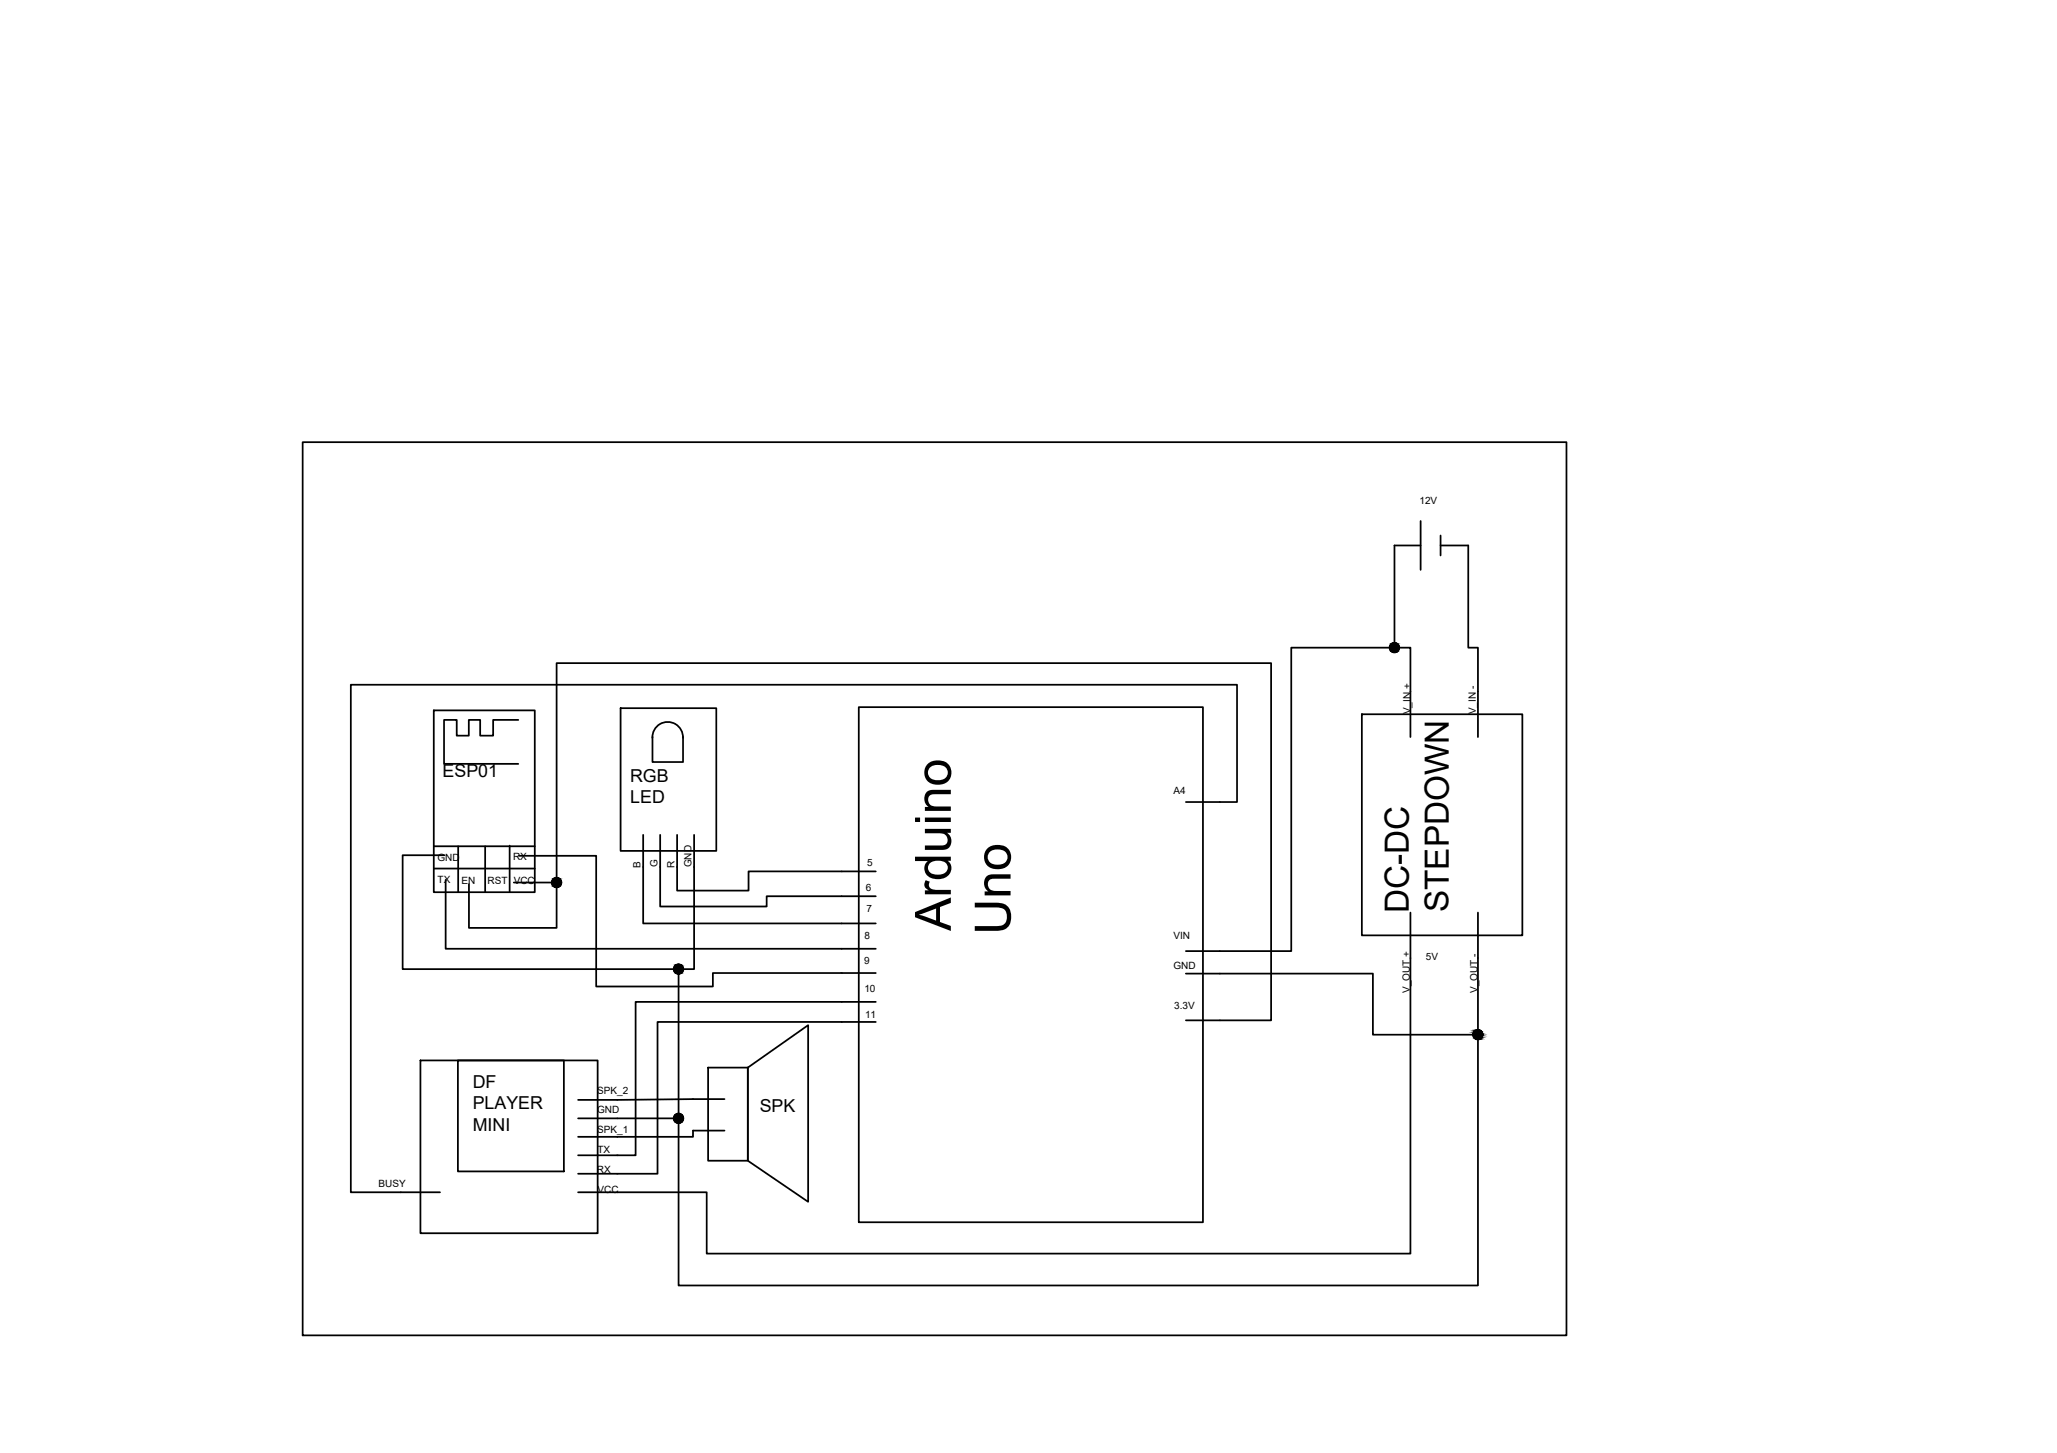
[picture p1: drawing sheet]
<svg xmlns="http://www.w3.org/2000/svg" width="297mm" height="210mm" viewBox="0 0 297 210" stroke-linecap="round" stroke-linejoin="round" font-family="sans-serif">
<!-- layer: 0 -->
<g fill="none" stroke="#000" stroke-width=".25">
<path d="M201.4 78.8h3.7M205.1 75.3v7M208 77.4v2.8M208 78.8h4M203.7 99.9v6.6M213.4 99.9v6.6M62.6 102.6h14.6v26.3h-14.6zM74.8 104h-3.6v2.3h-1.9v-2.3h-1.6v2.3h-1.7v-2.3h-1.9v6.3h10.7M89.6 102.3h13.8v20.6h-13.8zM94.2 106.6a2.21 2.21 0 0 1 2.2-2.3 2.21 2.21 0 0 1 2.2 2.3M94.2 106.4v3.7h4.4v-3.7M124 102.2h49.7v74.4h-49.7z"/>
<path d="M171.2 115.9h5M196.7 103.2h23.1v31.9h-23.1zM62.6 122.3h14.6M62.6 125.5h14.6M66.2 122.3v6.6M70.1 122.3v6.6M73.6 122.2v6.6M92.9 120.6v4.6M95.3 120.6v4.6M97.8 120.6v4.6M100.2 120.6v4.6M121.5 125.9h5"/>
<path d="M121.5 129.5h5M121.5 133.4h5M121.5 137.1h5M171.2 137.4h5M203.7 131.8v6.6M213.4 131.8v6.6M60.7 153.2h25.6v25h-25.6zM66.1 153.2h15.3v16h-15.3zM83.5 158.9h5.6M100.1 158.8h4.5M102.3 154.2h5.7v13.5h-5.7zM108 154.2l8.7-6.1v25.5l-8.7-5.9z"/>
<path d="M121.5 140.6h5M121.5 144.7h5M121.5 147.6h5M171.2 140.6h5M171.2 147.4h5M57.9 172.2h5.6M83.5 172.2h5.6M83.5 169.6h5.6M83.5 166.9h5.6M83.5 164.2h5.6M83.5 161.6h5.6M100.1 163.3h4.5"/>
</g>
<!-- layer: WIRE -->
<g fill="none" stroke="#000" stroke-width=".25">
<path d="M201.4 78.8v14.8h2.3v6.3M212 78.8v14.8h1.4v6.3M201.4 93.6h-14.9v43.8h-10.3M176.2 115.9h2.4v-17h-127.9v73.3h7.2M64.2 123.5h-6.1v16.5h39.9M64.4 127.1v10h57.1M74.2 127.5h6.2v-31.7h103.2v51.6h-7.4M75 123.6h11.1v18.9h16.8v-1.9h18.6M80.4 127.5v6.5h-12.7v-6.3M92.9 125.2v8.2h28.6M95.3 125.2v5.8h15.4v-1.5h10.8M97.8 125.2v3.5h10.3v-2.8h13.4"/>
<path d="M100.2 125.2v14.8h-2.2v21.6M203.7 138.4v42.7h-101.6v-8.9h-13M213.4 138.4v47.3h-115.4v-24.1h-8.9M100.1 158.8l-11 .1M121.5 144.7h-29.7v22.2h-2.7M121.5 147.6h-26.5v22h-5.9M176.2 140.6h22.1v8.9h15.1M100.1 163.3v.9h-11"/>
<circle cx="201.4" cy="93.6" r=".69"/>
<circle cx="80.4" cy="127.5" r=".69"/>
<circle cx="98" cy="140" r=".69"/>
<circle cx="213.4" cy="149.5" r=".69"/>
<circle cx="98" cy="161.6" r=".69"/>
</g>
<g fill="#000" stroke="#000" stroke-width=".14">
<path d="M201.2 94.2h.3zM201.3 92.9h.1zM80.2 128.2h.3zM80.3 126.8h.2zM97.9 139.3h.2zM97.8 140.7h.3zM213.2 150.1l.2 .1zM213.4 150.1h.3zM97.8 162.2h.3zM97.9 160.9h.2z"/>
<path d="M201.2 94.2h.2zM201.3 94.2h.1z"/>
<path d="M201.3 92.9h.2zM201.2 92.9h.3z"/>
<path d="M201.2 92.9h.4zM201.1 92.9h.5z"/>
<path d="M201.1 92.9h.6zM201.1 92.9h.6z"/>
<path d="M201.1 94.2h.5zM201.1 94.2h.4z"/>
<path d="M201.1 92.9l.6 .1zM201 93h.7z"/>
<path d="M201.1 94.2h.6zM201.1 94.2h.5z"/>
<path d="M201 93h.8zM201 93h.8z"/>
<path d="M201 94.2h.7zM201 94.2h.7z"/>
<path d="M201 93h.8zM200.9 93h.9z"/>
<path d="M201 94.1h.8zM201 94.1l.7 .1z"/>
<path d="M200.9 93l1 .1zM200.9 93l1 .1z"/>
<path d="M200.9 94.1h.9zM200.9 94.1h.9z"/>
<path d="M200.9 93.1h1zM200.8 93.1h1.1z"/>
<path d="M200.9 94h1zM200.9 94l.9 .1z"/>
<path d="M200.8 93.1l1.1 .1zM200.8 93.1l1.1 .1z"/>
<path d="M200.8 94h1.1zM200.8 94h1.1z"/>
<path d="M200.8 93.2h1.2zM200.8 93.2h1.2z"/>
<path d="M200.8 93.9h1.1zM200.8 93.9l1.1 .1z"/>
<path d="M200.8 93.2l1.2 .1zM200.8 93.2l1.2 .1z"/>
<path d="M200.8 93.9h1.2zM200.8 93.9h1.1z"/>
<path d="M200.7 93.3l1.3 .1zM200.7 93.3l1.3 .1z"/>
<path d="M200.7 93.8h1.3zM200.7 93.8l1.3 .1z"/>
<path d="M200.7 93.4h1.3zM200.7 93.4h1.3z"/>
<path d="M200.7 93.8h1.3zM200.7 93.8h1.3z"/>
<path d="M200.7 93.4l1.3 .1zM200.7 93.4l1.3 .1z"/>
<path d="M200.7 93.5l1.4 .1-.1-.1zM200.7 93.5l1.4 .1h-1.4z"/>
<path d="M200.7 93.6l1.3 .1zM200.7 93.6l1.3 .1z"/>
<path d="M200.7 93.7h1.3zM200.7 93.7l1.3 .1z"/>
<path d="M200.7 93.6h1.4zM200.7 93.6h1.3z"/>
<path d="M80.2 128.2h.3zM80.3 128.2h.2z"/>
<path d="M80.3 126.8h.2zM80.2 126.8h.3z"/>
<path d="M80.2 126.8h.4zM80.1 126.8h.5z"/>
<path d="M80.1 126.8l.6 .1zM80.1 126.9h.6z"/>
<path d="M80.1 128.2h.5zM80.1 128.2h.4z"/>
<path d="M80.1 126.9h.6zM80 126.9h.7z"/>
<path d="M80.1 128.1h.6zM80.1 128.1l.5 .1z"/>
<path d="M80 126.9h.8zM80 126.9h.8z"/>
<path d="M80 128.1h.7zM80 128.1h.7z"/>
<path d="M80 126.9l.8 .1zM79.9 127h.9z"/>
<path d="M80 128.1h.8zM80 128.1h.7z"/>
<path d="M79.9 127h1zM79.9 127h1z"/>
<path d="M79.9 128h.9zM79.9 128l.9 .1z"/>
<path d="M79.9 127l1 .1zM79.9 127l1 .1h-1.1z"/>
<path d="M79.9 128h1zM79.9 128h.9z"/>
<path d="M79.8 127.1h1.1zM79.8 127.1h1.1z"/>
<path d="M79.8 127.9h1.1zM79.8 127.9l1.1 .1z"/>
<path d="M79.8 127.1l1.2 .1zM79.8 127.1l1.2 .1z"/>
<path d="M79.8 127.9h1.1zM79.8 127.9h1.1z"/>
<path d="M79.8 127.2h1.2zM79.8 127.2h1.2z"/>
<path d="M79.8 127.8h1.2zM79.8 127.8l1.1 .1z"/>
<path d="M79.7 127.2l1.3 .1zM79.7 127.2l1.3 .1z"/>
<path d="M79.7 127.7h1.3zM79.7 127.7l1.3 .1z"/>
<path d="M79.7 127.3l1.4 .1zM79.7 127.3l1.4 .1z"/>
<path d="M79.7 127.7h1.3zM79.7 127.7h1.3z"/>
<path d="M79.7 127.4h1.4zM79.7 127.4h1.4z"/>
<path d="M79.7 127.4l1.4 .1zM79.7 127.4l1.4 .1z"/>
<path d="M79.7 127.6h1.4zM79.7 127.6h1.4h-1.4z"/>
<path d="M79.7 127.6h1.4zM79.7 127.6l1.3 .1z"/>
<path d="M79.7 127.5h1.4zM79.7 127.5l1.4 .1z"/>
<path d="M97.9 139.3h.2zM97.8 139.3h.3z"/>
<path d="M97.8 139.3h.4zM97.8 139.3h.4z"/>
<path d="M97.8 139.3l.5 .1zM97.7 139.4h.6z"/>
<path d="M97.7 139.4h.6zM97.6 139.4h.7z"/>
<path d="M97.6 139.4h.8zM97.6 139.4h.8z"/>
<path d="M97.6 139.4l.8 .1zM97.5 139.5h.9z"/>
<path d="M97.5 139.5h1zM97.5 139.5h1z"/>
<path d="M97.5 139.5l1 .1zM97.4 139.6h1.1z"/>
<path d="M97.4 139.6h1.2zM97.4 139.6h1.2z"/>
<path d="M97.4 139.6l1.2 .1zM97.4 139.6l1.2 .1z"/>
<path d="M97.4 139.7h1.2zM97.4 139.7h1.2z"/>
<path d="M97.3 139.7l1.3 .1zM97.3 139.7l1.3 .1z"/>
<path d="M97.3 139.8l1.4 .1zM97.3 139.8l1.4 .1z"/>
<path d="M97.3 139.9h1.4zM97.3 139.9h1.4h-1.4z"/>
<path d="M97.3 139.9l1.4 .1zM97.3 139.9l1.4 .1z"/>
<path d="M97.8 140.7h.3zM97.9 140.7h.2z"/>
<path d="M97.8 140.6h.4zM97.8 140.6l.3 .1z"/>
<path d="M97.7 140.6h.6zM97.7 140.6h.5z"/>
<path d="M97.6 140.6h.7zM97.6 140.6h.7z"/>
<path d="M97.6 140.6h.8zM97.6 140.6h.7z"/>
<path d="M97.5 140.5h.9zM97.5 140.5l.9 .1z"/>
<path d="M97.5 140.5h1zM97.5 140.5h.9z"/>
<path d="M97.4 140.4h1.1zM97.4 140.4l1.1 .1z"/>
<path d="M97.4 140.4h1.2zM97.4 140.4h1.1z"/>
<path d="M97.4 140.3h1.2zM97.4 140.3l1.2 .1z"/>
<path d="M97.3 140.3h1.3zM97.3 140.3h1.3z"/>
<path d="M97.3 140.2h1.3zM97.3 140.2l1.3 .1z"/>
<path d="M97.3 140.1h1.4zM97.3 140.1h1.4z"/>
<path d="M97.3 140.1h1.4zM97.3 140.1l1.3 .1z"/>
<path d="M97.3 140h1.4zM97.3 140l1.4 .1z"/>
<path d="M213 148.9h.1zM213 148.9h.1z"/>
<path d="M212.7 149.5h.7zM212.7 149.5h.7h-.7z"/>
<path d="M212.7 149.5l.7 .2v-.2zM212.7 149.5l.7 .2h-.6z"/>
<path d="M212.8 149.7l.6 .1v-.1zM212.8 149.7l.6 .1h-.6z"/>
<path d="M212.8 149.8l.6 .1v-.1zM212.8 149.8l.6 .1h-.5z"/>
<path d="M212.9 149.9l.5 .1v-.1zM212.9 149.9l.5 .1h-.4z"/>
<path d="M213 150l.4 .1v-.1zM213 150l.4 .1z"/>
<path d="M213.1 150.1h.3zM213.1 150.1h.3z"/>
<path d="M213.3 150.2h.1zM213.2 150.1l.2 .1z"/>
<path d="M213.3 148.8h.1zM213.2 148.8h.2z"/>
<path d="M213.2 148.8l.2 .1zM213 148.9h.4z"/>
<path d="M213 148.9l.4 .1v-.1zM212.9 149l.1-.1 .4 .1z"/>
<path d="M212.9 149l.5 .1v-.1zM212.9 149l.5 .1h-.6z"/>
<path d="M212.8 149.1l.6 .1v-.1zM212.8 149.1l.6 .1h-.6z"/>
<path d="M212.8 149.2l.6 .1v-.1zM212.8 149.2l.6 .1h-.7z"/>
<path d="M212.7 149.3l.7 .2v-.2zM212.7 149.3l.7 .2h-.7z"/>
<path d="M213.4 150.1l.1 .1zM213.4 150.2h.1z"/>
<path d="M213.4 148.8h.1zM213.3 148.8h.1z"/>
<path d="M213.4 148.8h.3zM213.4 148.8h.3z"/>
<path d="M213.4 148.8l.4 .1zM213.4 148.8l.4 .1z"/>
<path d="M213.4 148.9l.5 .1zM213.4 148.9l.5 .1h-.5z"/>
<path d="M213.4 150l.3 .1 .1-.1zM213.4 150l.3 .1z"/>
<path d="M213.4 149l.6 .1-.1-.1zM213.4 149l.6 .1h-.6z"/>
<path d="M213.4 150h.4h.1zM213.4 150h.4h-.4z"/>
<path d="M213.4 149.1l.7 .1-.1-.1zM213.4 149.1l.7 .1h-.7z"/>
<path d="M213.4 149.9l.5 .1 .1-.1zM213.4 149.9l.5 .1h-.5z"/>
<path d="M213.4 149.2l.7 .1v-.1zM213.4 149.2l.7 .1h-.7z"/>
<path d="M213.4 149.7l.6 .2 .1-.2zM213.4 149.7l.6 .2h-.6z"/>
<path d="M213.4 149.3l.7 .2v-.2zM213.4 149.3l.7 .2h-.7z"/>
<path d="M213.4 149.6l.7 .1v-.1zM213.4 149.6l.7 .1h-.7z"/>
<path d="M214.1 149.3v.1zM214.1 149.3v.1z"/>
<path d="M213.4 149.5l.7 .1v-.1zM213.4 149.5l.7 .1h-.7z"/>
<path d="M97.8 162.2h.3zM97.9 162.2h.2z"/>
<path d="M97.9 160.9h.2zM97.8 160.9h.3z"/>
<path d="M97.8 160.9h.4zM97.8 160.9h.4z"/>
<path d="M97.8 160.9h.5zM97.7 160.9h.6z"/>
<path d="M97.8 162.2h.4zM97.8 162.2h.3z"/>
<path d="M97.7 160.9l.6 .1zM97.6 161h.7z"/>
<path d="M97.7 162.2h.6zM97.7 162.2h.5z"/>
<path d="M97.6 161h.8zM97.6 161h.8z"/>
<path d="M97.6 162.2h.7zM97.6 162.2h.7z"/>
<path d="M97.6 161h.8zM97.5 161h.9z"/>
<path d="M97.6 162.1h.8zM97.6 162.1l.7 .1z"/>
<path d="M97.5 161l1 .1zM97.5 161l1 .1z"/>
<path d="M97.5 162.1h.9zM97.5 162.1h.9z"/>
<path d="M97.5 161.1h1zM97.5 161.1h1h-1.1z"/>
<path d="M97.5 162h1zM97.5 162l.9 .1z"/>
<path d="M97.4 161.1l1.2 .1zM97.4 161.1l1.2 .1z"/>
<path d="M97.4 162h1.1zM97.4 162h1.1z"/>
<path d="M97.4 161.2h1.2zM97.4 161.2h1.2z"/>
<path d="M97.4 161.9h1.2zM97.4 161.9l1.1 .1z"/>
<path d="M97.4 161.2l1.2 .1zM97.4 161.2l1.2 .1z"/>
<path d="M97.4 161.9h1.2zM97.4 161.9h1.2z"/>
<path d="M97.3 161.3l1.3 .1zM97.3 161.3l1.3 .1z"/>
<path d="M97.3 161.8h1.3zM97.3 161.8l1.3 .1z"/>
<path d="M97.3 161.4h1.4zM97.3 161.4h1.4z"/>
<path d="M97.3 161.8h1.3zM97.3 161.8h1.3z"/>
<path d="M97.3 161.4l1.4 .1zM97.3 161.4l1.4 .1z"/>
<path d="M97.3 161.5l1.4 .1zM97.3 161.5l1.4 .1z"/>
<path d="M97.3 161.6l1.4 .1zM97.3 161.6l1.4 .1z"/>
<path d="M97.3 161.7h1.4zM97.3 161.7l1.3 .1z"/>
<path d="M97.3 161.6h1.4zM97.3 161.6h1.4z"/>
</g>
<!-- layer: text -->
<path d="M43.7 63.9h182.5v129h-182.5z" fill="none" stroke="#000" stroke-width=".25"/>
<g font-size="7.2">
<text x="137.3" y="134.5" transform="rotate(-90 137.3 134.5)">Arduino</text>
<text x="145.9" y="135" transform="rotate(-90 145.9 135)">Uno</text>
</g>
<g font-size="4.8">
<text x="203.4" y="131.9" transform="rotate(-90 203.4 131.9)">DC-DC</text>
<text x="209.2" y="131.8" transform="rotate(-90 209.2 131.8)">STEPDOWN</text>
</g>
<g font-size="2.6">
<text x="63.9" y="112.2">ESP01</text>
<text x="91" y="113">RGB</text>
<text x="91" y="116.1">LED</text>
<text x="68.3" y="157.2">DF</text>
<text x="68.3" y="160.3">PLAYER</text>
<text x="109.7" y="160.7">SPK</text>
<text x="68.3" y="163.3">MINI</text>
</g>
<g font-size="1.4">
<text x="205" y="72.8">12V</text>
<text x="203.7" y="103.2" transform="rotate(-90 203.7 103.2)">V_IN +</text>
<text x="213.1" y="103.2" transform="rotate(-90 213.1 103.2)">V_IN -</text>
<text x="169.4" y="114.7">A4</text>
<text x="63.2" y="124.4">GND</text>
<text x="74.1" y="124.3">RX</text>
<text x="92.5" y="125.3" transform="rotate(-90 92.5 125.3)">B</text>
<text x="95" y="125.3" transform="rotate(-90 95 125.3)">G</text>
<text x="97.4" y="125.4" transform="rotate(-90 97.4 125.4)">R</text>
<text x="99.9" y="125.3" transform="rotate(-90 99.9 125.3)">GND</text>
<text x="125.2" y="125">5</text>
<text x="63.2" y="127.6">TX</text>
<text x="66.6" y="127.7">EN</text>
<text x="70.4" y="127.6">RST</text>
<text x="74.2" y="127.6">VCC</text>
<text x="125" y="128.6">6</text>
<text x="125.1" y="131.8">7</text>
<text x="124.9" y="135.7">8</text>
<text x="169.4" y="135.7">VIN</text>
<text x="124.8" y="139.3">9</text>
<text x="124.8" y="143.3">10</text>
<text x="169.4" y="140">GND</text>
<text x="203.6" y="143.5" transform="rotate(-90 203.6 143.5)">V_OUT +</text>
<text x="205.9" y="138.6">5V</text>
<text x="213.3" y="143.5" transform="rotate(-90 213.3 143.5)">V_OUT -</text>
<text x="124.9" y="147.1">11</text>
<text x="169.6" y="145.7">3.3V</text>
<text x="86.2" y="160.8">GND</text>
<text x="86.2" y="158">SPK_2</text>
<text x="86.2" y="163.7">SPK_1</text>
<text x="86.3" y="166.5">TX</text>
<text x="54.7" y="171.5">BUSY</text>
<text x="86.2" y="169.4">RX</text>
<text x="86.3" y="172.3">VCC</text>
</g>
</svg>
